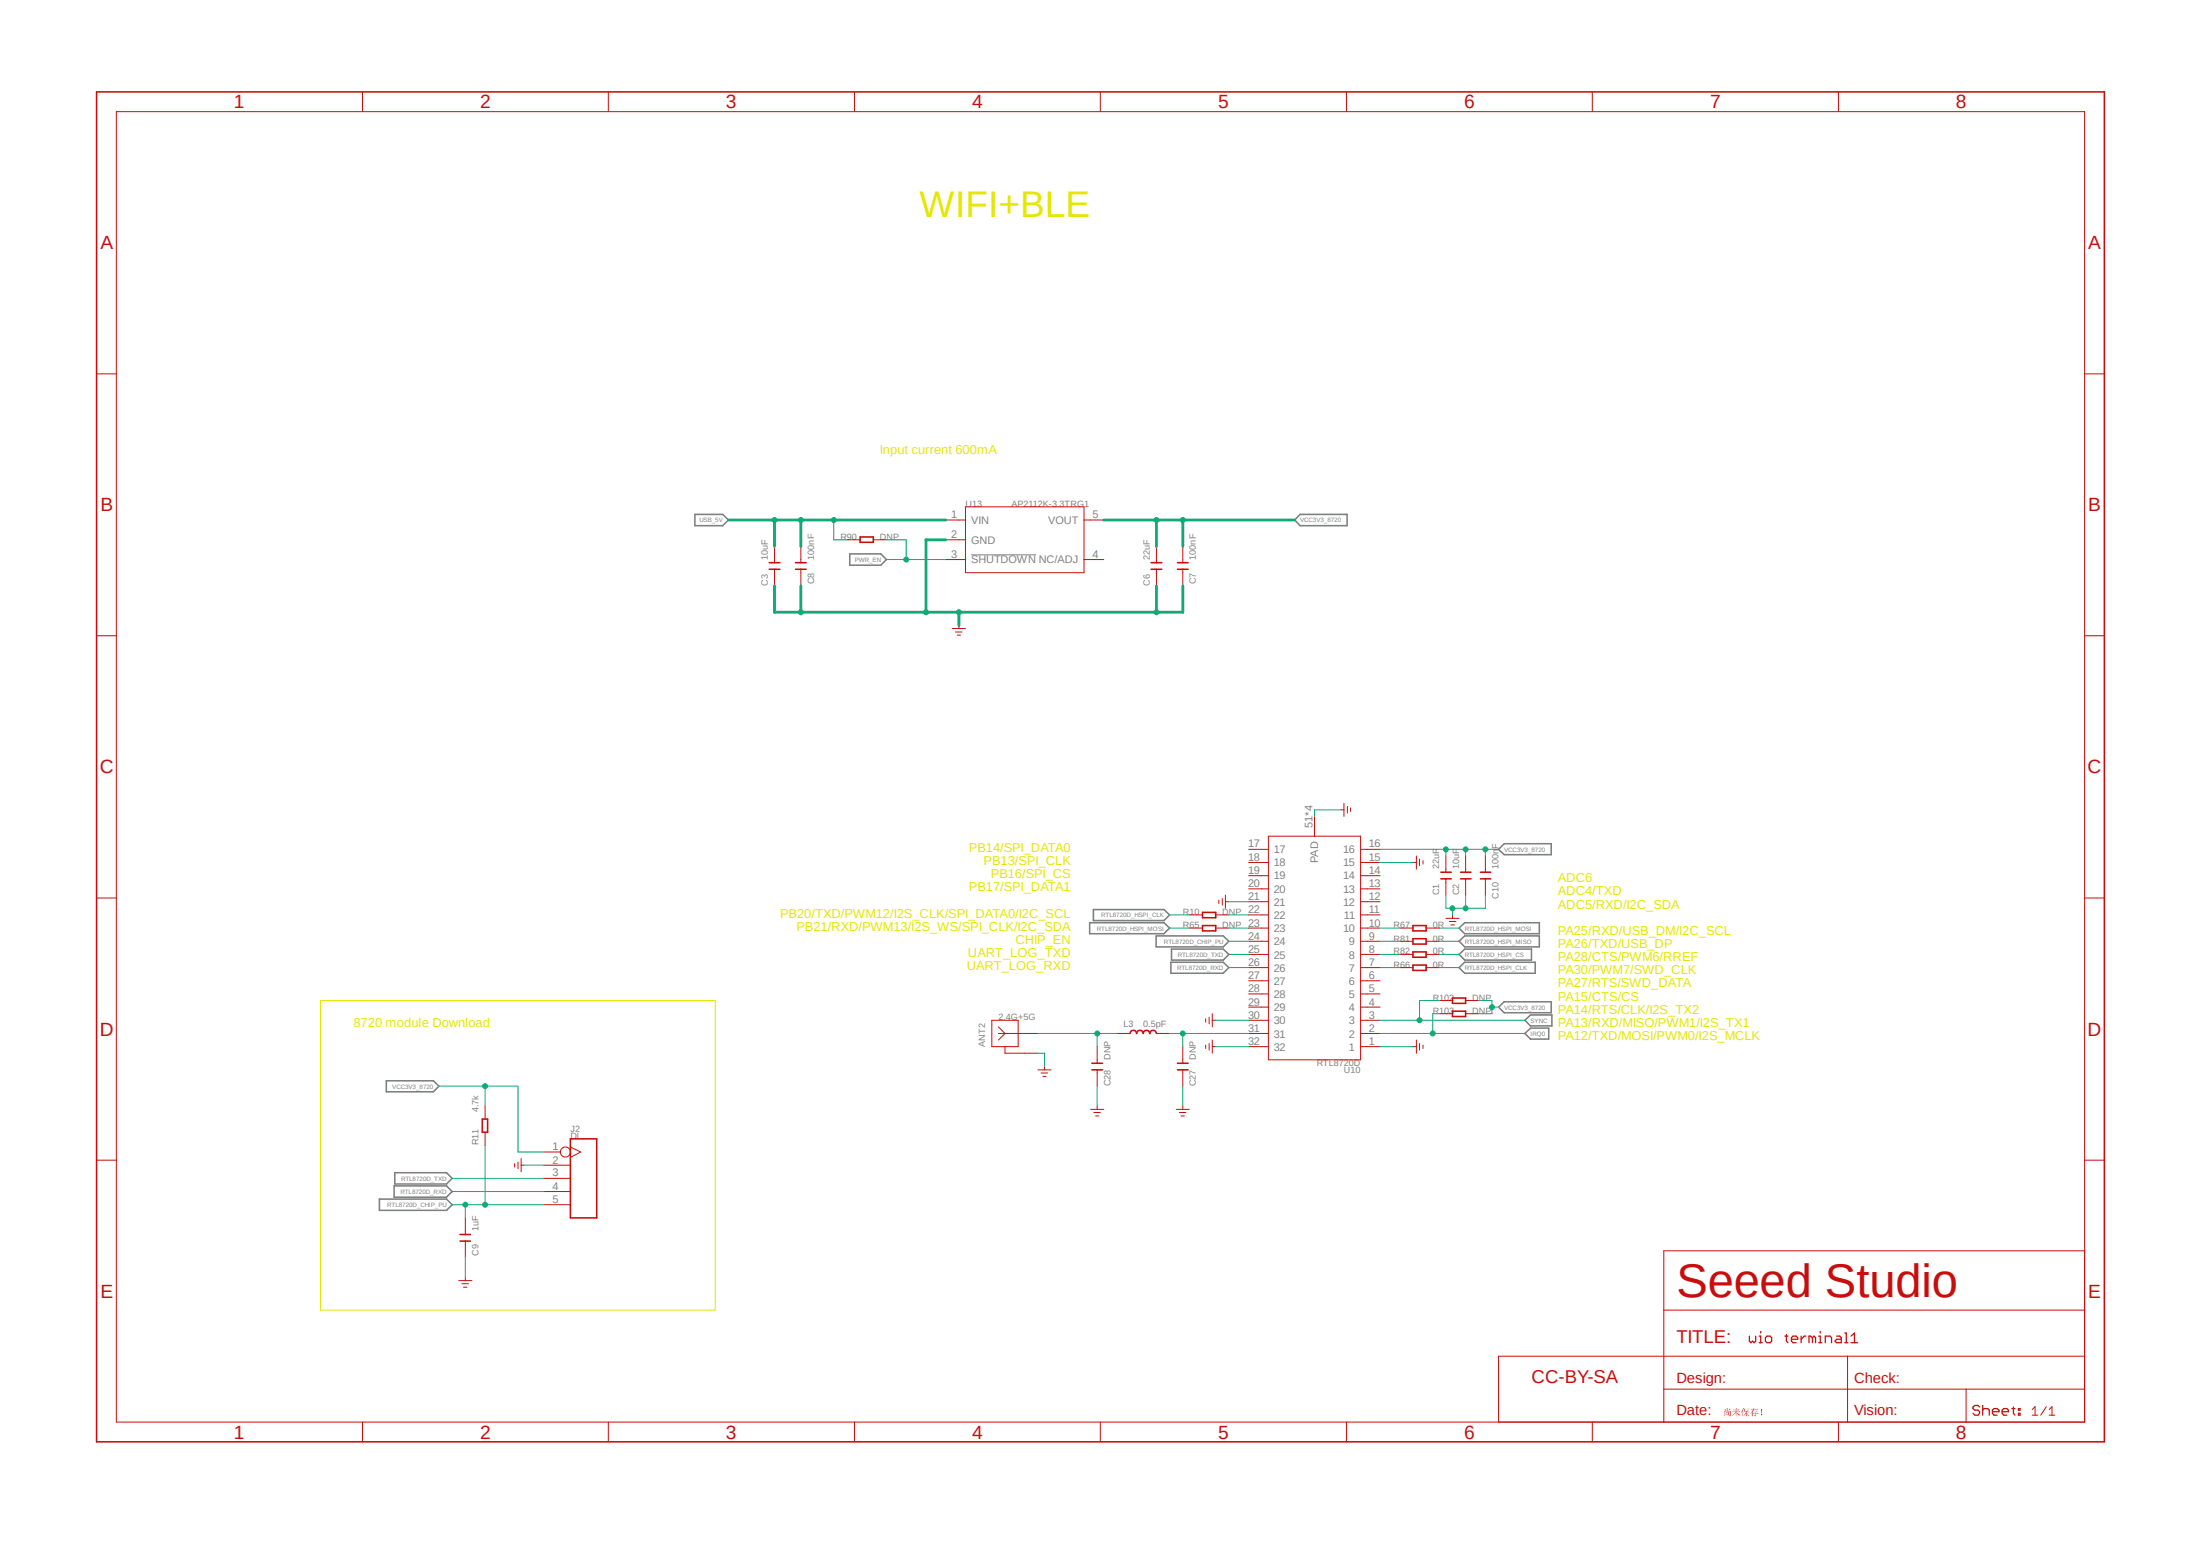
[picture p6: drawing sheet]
<svg xmlns="http://www.w3.org/2000/svg" width="297mm" height="210mm" viewBox="0 0 297 210" stroke-linecap="round" stroke-linejoin="round" font-family="sans-serif">
<path d="M101.3 4.1l94.4 201.6M195.7 4.1l-94.4 201.6" fill="none" stroke="#fff" stroke-width=".14"/>
<path d="M43.3 135h53.3v41.8h-53.3z" fill="none" stroke="#e6e600" stroke-width=".14"/>
<path d="M131.1 74.9h8.8" fill="none" stroke="#808080" stroke-width=".14"/>
<g fill="none" stroke="#808080" stroke-width=".21">
<path d="M93.8 69.4h3.8l.7 .8-.7 .8h-3.8zM114.7 74.8h4.2l.8 .7-.8 .8h-4.2zM175.5 69.4h6.4v1.6h-6.4l-.7-.8zM202.3 114.6l.8-.7h6.3v1.5h-6.3zM147.1 124.5h10l.8 .8-.8 .7h-10zM147.6 122.8h9.5l.8 .7-.8 .7h-9.5zM156.1 126.3h9l.8 .7-.8 .8h-9zM158.1 129.9h7l.8 .7-.8 .8h-7zM158.2 128.1h6.9l.8 .7-.8 .8h-6.9zM197 127l.7-.7h10.1v1.5h-10.1zM197 130.6l.7-.7h9.6v1.5h-9.6zM197 128.8l.7-.7h9.1v1.5h-9.1z"/>
<path d="M197 125.3l.7-.8h10.1v1.5h-10.1zM202.3 135.9l.8-.7h6.3v1.5h-6.3zM205.9 139.5l.7-.7h2.5v1.5h-2.5zM205.9 137.7l.7-.7h2.9v1.5h-2.9zM52.2 145.9h6.3l.8 .7-.8 .8h-6.3zM53.3 158.3h7l.7 .7-.7 .8h-7zM51.2 161.8h9.1l.7 .8-.7 .8h-9.1zM53.2 160.1h7.1l.7 .7-.7 .8h-7.1z"/>
</g>
<g fill="none" stroke="#c90d0c" stroke-width=".14">
<path d="M15.7 15.1h265.7v176.8h-265.7zM48.9 12.4v2.7M82.1 12.4v2.7M115.4 12.4v2.7M148.5 12.4v2.7M181.8 12.4v2.7M215 12.4v2.7M248.2 12.4v2.7M13 50.5h2.7M281.4 50.5h2.7M104.6 73.7v2.2M104.6 76.8v2.3"/>
<path d="M108.1 73.7v2.2M108.1 76.8v2.3M114.3 72.9h1.8M117.9 72.9h1.8M127.7 70.2h2.6M127.7 72.9h2.6M127.7 75.5h2.6M130.3 68.4h16v8.9h-16zM146.3 70.2h2.7M146.3 75.5h2.7M156.1 73.7v2.2M156.1 76.8v2.3"/>
<path d="M159.7 73.7v2.2M159.7 76.8v2.3M13 85.8h2.7M128.6 84.8h1.7M129 85.3h.9M129.2 85.7h.5M129.5 84.4v.4M281.4 85.8h2.7M168.6 120h2.6M168.6 118.2h2.6M168.6 116.4h2.6M168.6 114.6h2.6"/>
<path d="M171.2 112.9h12.5v30.1h-12.5zM177.5 110.2v2.7M183.7 120h2.6M183.7 118.2h2.6M183.7 116.4h2.6M183.7 114.6h2.6M13 121.2h2.7M168.6 139.5h2.6M168.6 137.7h2.6M168.6 135.9h2.6M168.6 134.2h2.6M168.6 132.4h2.6"/>
<path d="M168.6 130.6h2.6M168.6 128.8h2.6M168.6 127h2.6M168.6 125.3h2.6M168.6 123.5h2.6M168.6 121.7h2.6M183.7 139.5h2.6M183.7 137.7h2.6M183.7 135.9h2.6M183.7 134.2h2.6M183.7 132.4h2.6M183.7 130.6h2.6"/>
<path d="M183.7 128.8h2.6M183.7 127h2.6M183.7 125.3h2.6M183.7 123.5h2.6M183.7 121.7h2.6M281.4 121.2h2.7M13 156.6h2.7M65.5 149.3v1.7M65.5 152.8v1.8M69.5 157.1v.4M69.9 156.8v.9M70.4 156.4v1.8"/>
<path d="M70.4 157.3h.4M168.6 141.3h2.6M183.7 141.3h2.6M281.4 156.6h2.7M61.9 172.8h1.8M62.4 173.3h.8M62.6 173.7h.4M62.8 164.4v2.2M62.8 167.5v2.2M62.8 172.4v.4M224.6 176.8h56.8M281.4 168.8h-56.8v23.1"/>
<path d="M48.9 191.9v2.7M82.1 191.9v2.7M115.4 191.9v2.7M148.5 191.9v2.7M181.8 191.9v2.7M215 191.9v2.7M224.5 183h-22.2v8.9M224.6 187.5h56.8M224.6 183h56.8M248.2 191.9v2.7M249.4 183v8.9M265.4 187.5v4.4"/>
<path d="M274.4 190.2l.3-.3v1.1M274.4 191h.7M276.3 189.9l-.8 1.1M276.6 191h.8M276.6 190.2l.4-.3v1.1"/>
</g>
<g fill="none" stroke="#c90d0c" stroke-width=".21">
<path d="M13 12.4h271.1v182.2h-271.1zM103.8 76.8h1.5M103.8 75.9h1.5M107.4 76.8h1.4M107.4 75.9h1.4M116.1 72.5h1.8v.7h-1.8zM155.4 76.8h1.4M155.4 75.9h1.4M159 76.8h1.4M159 75.9h1.4M65.1 151h.7v1.8h-.7zM62.1 166.6h1.4"/>
<path d="M62.1 167.5h1.4"/>
</g>
<g fill="none" stroke="#c90d0c" stroke-width=".17">
<path d="M237.7 179.7v.2M245.7 179.7v.2M249 179.9h.3v1.3M236.2 180.3v.7l.2 .2 .2-.2 .2 .2 .2-.2v-.7M237.5 180.3h.2v.9M237.5 181.2h.4M238.5 180.3h.5l.2 .3v.4l-.2 .2h-.5l-.2-.2v-.4zM241 180.3h.4M241.2 180.1v.9l.2 .2M241.9 180.8h.8v-.2l-.2-.3h-.4l-.2 .3v.4l.2 .2h.4M243.2 180.3v.9M243.8 180.3h-.2l-.4 .5"/>
<path d="M244.7 180.6l-.3-.3h-.2v.9M244.7 180.6v.6M244.7 180.6l.2-.3 .2 .3v.6M245.5 180.3h.2v.9M245.5 181.2h.5M246.4 181.2v-.9h.7l.2 .3v.6M247.9 180.3h.5l.2 .3v.6h-.7l-.2-.2 .2-.2h.7M249 181.2h.5M249.9 181.2h.9M249.9 180.3l.5-.4v1.3M267.3 189.9l-.3-.2h-.4l-.2 .2v.2l.2 .2h.4l.3 .2v.3l-.3 .2h-.4l-.2-.2M267.7 189.7v1.3"/>
<path d="M267.7 190.3l.2-.2h.5l.2 .2v.7M269 190.5h.9v-.2l-.3-.2h-.4l-.2 .2v.5l.2 .2h.4M270.3 190.5h.8v-.2l-.2-.2h-.4l-.2 .2v.5l.2 .2h.4M271.6 190.1h.4M271.8 189.9v.9l.2 .2M272.5 190.1h.2v.2h-.2zM272.5 190.8h.2v.2h-.2z"/>
</g>
<path d="M232.8 190.2h.2v.2zM233 190.6h.4v.4l-.4-.1v.1zM233 190.7v.2h.3v-.2zM233.1 190l.2 .1-.1 .4h.1l.2-.4 .1 .1-.3 .3h.4l-.1 .6-.1 .1-.2-.1 .2-.1 .1-.5h-.8l-.1 .7v-.8l.4 .1zM234 190.3h.4v-.3l.1 .1-.1 .2 .3-.1 .1 .1h-.4v.2h.4l.1 .1h-.5l.5 .4a.52 .52 0 0 1-.5-.4v.6v-.6l-.6 .5 .5-.5-.5-.1h.6v-.2zM235.5 190.1l.6 .1-.1 .3h-.2v.2h.3v-.1l.1 .1h-.4l.4 .4h-.1l-.3-.4v.4l-.1 .1v-.5l-.4 .4 .4-.4h-.4h.4v-.2h-.2zM235.6 190.2v.3h.4v-.3zM235.3 190l.2 .1-.2 .3-.1 .8v-.7l-.2 .1zM236.3 190.2h.4l.1-.2 .1 .1-.1 .1h.5h.1h-.6a.91 .91 0 0 0-.2 .9l-.1 .1v-.6l-.2 .2 .4-.6zM236.7 190.4h.5l.1 .1-.3 .1v.2l.3-.1 .1 .1h-.4l-.1 .4-.1-.1 .2-.1v-.2h-.4h.4v-.3l.2-.1zM237.7 190.9a.1 .1 0 0 1 .2 0 .1 .1 0 0 1-.2 0zM237.8 190.2l.1 .1-.1 .5z" fill="#c90d0c"/>
<g fill="none" stroke="#c90d0c" stroke-width=".14">
<path d="M181 109.3h.4M181.4 108.4v1.8M181.9 108.8v.9M182.3 109.1v.4M190.8 116.4h.4M191.2 115.5v1.8M191.6 116v.8M192.1 116.2v.4M195.2 115.5v2.2M195.2 118.6v2.2M197.9 115.5v2.2M197.9 118.6v2.2"/>
<path d="M200.5 115.5v2.2M200.5 118.6v2.2M133.9 137.7h3.6v3.6h-3.6zM134.8 139.5h5.3M134.8 138.6l.9 .9-.9 .9M150.8 139.5h1.8M156.1 139.5h1.8M160.6 123.5h1.7M160.6 125.3h1.7M162.8 137.5v.5M163.2 137.3v.9M163.7 136.8v1.8"/>
<path d="M163.7 137.7h.4M164.1 123.5h1.8M164.1 125.3h1.8M164.5 121.5v.5M165 121.3v.9M165.4 120.8v1.8M165.4 121.7h.5M189 125.3h1.8M189 130.6h1.8M189 127h1.8M189 128.8h1.8M192.5 125.3h1.8"/>
<path d="M192.5 130.6h1.8M192.5 127h1.8M192.5 128.8h1.8M194.3 135h1.8M194.3 136.8h1.8M195.2 124h1.8M195.7 124.4h.9M195.9 124.8h.4M196.1 123.5v.5M197.9 135h1.7M197.9 136.8h1.7M73.4 155.5h2.2"/>
<path d="M73.4 157.3h3.6M73.4 159h3.6M77 154.8l1.4 .7-1.4 .7M135.7 141.3v.9h4.4M140.1 144.4h1.8M140.5 144.8h.9M140.8 145.3h.4M141 143.9v.5M147.2 149.7h1.8M147.7 150.2h.8M147.9 150.6h.4M148.1 141.3v2.2"/>
<path d="M148.1 144.4v2.2M148.1 149.3v.4M158.8 149.7h1.8M159.2 150.2h.9M159.4 150.6h.5M159.7 141.3v2.2M159.7 144.4v2.2M159.7 149.3v.4M162.8 141.1v.4M163.2 140.8v.9M163.7 141.3h.4M163.7 140.4v1.8"/>
<path d="M190.8 141.3h.4M191.2 140.4v1.8M191.6 140.8v.9M192.1 141.1v.4M73.4 160.8h3.6M73.4 162.6h3.6"/>
<circle cx="76.3" cy="155.5" r=".68"/>
</g>
<g fill="none" stroke="#c90d0c" stroke-width=".21">
<path d="M194.5 118.6h1.4M194.5 117.7h1.4M197.2 118.6h1.4M197.2 117.7h1.4M199.9 118.6h1.4M199.9 117.7h1.4M152.6 139.5v-.2a.46 .46 0 0 1 .5-.2 .46 .46 0 0 1 .4 .4v-.2a.46 .46 0 0 1 .5-.2 .46 .46 0 0 1 .3 .4l.1-.2a.46 .46 0 0 1 .5-.2 .46 .46 0 0 1 .3 .4l.1-.2a.46 .46 0 0 1 .5-.2 .46 .46 0 0 1 .3 .4M162.3 123.1h1.8v.8h-1.8zM162.3 124.9h1.8v.7h-1.8zM190.8 124.9h1.7v.7h-1.7zM190.8 130.3h1.7v.7h-1.7zM190.8 126.7h1.7v.7h-1.7z"/>
<path d="M190.8 128.5h1.7v.7h-1.7zM196.1 134.7h1.8v.7h-1.8zM196.1 136.5h1.8v.7h-1.8zM77 153.7h3.6v10.7h-3.6zM147.4 144.4h1.4M147.4 143.5h1.4M159 144.4h1.4M159 143.5h1.4"/>
</g>
<path d="M98.3 70.2h9.8M104.6 70.2v3.5" fill="none" stroke="#0dab76" stroke-width=".38"/>
<circle cx="104.6" cy="70.2" r=".33" fill="#0dab76"/>
<circle cx="104.6" cy="70.2" r=".33" fill="none" stroke="#0dab76" stroke-width=".14"/>
<path d="M108.1 70.2v3.5" fill="none" stroke="#0dab76" stroke-width=".38"/>
<circle cx="108.1" cy="70.2" r=".33" fill="#0dab76"/>
<g fill="none" stroke="#0dab76" stroke-width=".14">
<path d="M112.6 70.2v2.7h1.7"/>
<circle cx="108.1" cy="70.2" r=".33"/>
</g>
<path d="M108.1 70.2h19.6" fill="none" stroke="#0dab76" stroke-width=".38"/>
<circle cx="112.6" cy="70.2" r=".33" fill="#0dab76"/>
<circle cx="112.6" cy="70.2" r=".33" fill="none" stroke="#0dab76" stroke-width=".14"/>
<path d="M104.6 79.1v3.5h55.1v-3.5M156.1 79.1v3.5" fill="none" stroke="#0dab76" stroke-width=".38"/>
<circle cx="156.1" cy="82.6" r=".33" fill="#0dab76"/>
<circle cx="156.1" cy="82.6" r=".33" fill="none" stroke="#0dab76" stroke-width=".14"/>
<path d="M129.5 82.6v1.8" fill="none" stroke="#0dab76" stroke-width=".38"/>
<circle cx="129.5" cy="82.6" r=".33" fill="#0dab76"/>
<circle cx="129.5" cy="82.6" r=".33" fill="none" stroke="#0dab76" stroke-width=".14"/>
<path d="M108.1 79.1v3.5" fill="none" stroke="#0dab76" stroke-width=".38"/>
<circle cx="108.1" cy="82.6" r=".33" fill="#0dab76"/>
<circle cx="108.1" cy="82.6" r=".33" fill="none" stroke="#0dab76" stroke-width=".14"/>
<path d="M127.7 72.9h-2.7v9.7" fill="none" stroke="#0dab76" stroke-width=".38"/>
<circle cx="125" cy="82.6" r=".33" fill="#0dab76"/>
<g fill="none" stroke="#0dab76" stroke-width=".14">
<path d="M181 109.3h-3.5v.9M186.3 116.4h4.5M164.1 137.7h4.5M165.9 121.7h2.7M195.2 120.8v1.8h.9M197.9 120.8v1.8h2.6v-1.8M70.8 157.3h2.6M140.1 142.2h.9v1.7M148.1 146.6v2.7M159.7 146.6v2.7M164.1 141.3h4.5M186.3 141.3h4.5"/>
<path d="M62.8 169.7v2.7"/>
<circle cx="125" cy="82.6" r=".33"/>
</g>
<circle cx="197.9" cy="122.6" r=".33" fill="#0dab76"/>
<g fill="none" stroke="#0dab76" stroke-width=".14">
<path d="M197.9 122.6h-1.8v.9"/>
<circle cx="197.9" cy="122.6" r=".33"/>
</g>
<circle cx="196.1" cy="122.6" r=".33" fill="#0dab76"/>
<g fill="none" stroke="#0dab76" stroke-width=".14">
<path d="M65.5 154.6v8M61 162.6h12.4"/>
<circle cx="196.1" cy="122.6" r=".33"/>
</g>
<circle cx="65.5" cy="162.6" r=".33" fill="#0dab76"/>
<g fill="none" stroke="#0dab76" stroke-width=".14">
<path d="M62.8 162.6v1.8"/>
<circle cx="65.5" cy="162.6" r=".33"/>
</g>
<circle cx="62.8" cy="162.6" r=".33" fill="#0dab76"/>
<g fill="none" stroke="#0dab76" stroke-width=".14">
<path d="M157.9 123.5h2.7M165.9 127h2.7M165.9 130.6h2.7M165.9 128.8h2.7M194.3 130.6h2.7M194.3 136.8h-.9v2.7h-7.1M61 159h12.4M61 160.8h12.4"/>
<circle cx="62.8" cy="162.6" r=".33"/>
</g>
<circle cx="193.4" cy="139.5" r=".33" fill="#0dab76"/>
<g fill="none" stroke="#0dab76" stroke-width=".14">
<path d="M119.7 75.5h8M119.7 72.9h2.6v2.6M193.4 139.5h12.5"/>
<circle cx="193.4" cy="139.5" r=".33"/>
</g>
<circle cx="122.3" cy="75.5" r=".33" fill="#0dab76"/>
<g fill="none" stroke="#0dab76" stroke-width=".14">
<path d="M157.9 125.3h2.7M157.9 139.5h10.7M159.7 139.5v1.8M194.3 127h2.7M194.3 125.3h2.7"/>
<circle cx="122.3" cy="75.5" r=".33"/>
</g>
<circle cx="159.7" cy="139.5" r=".33" fill="#0dab76"/>
<circle cx="159.7" cy="139.5" r=".33" fill="none" stroke="#0dab76" stroke-width=".14"/>
<path d="M149 70.2h10.7v3.5M156.1 70.2v3.5" fill="none" stroke="#0dab76" stroke-width=".38"/>
<circle cx="156.1" cy="70.2" r=".33" fill="#0dab76"/>
<circle cx="156.1" cy="70.2" r=".33" fill="none" stroke="#0dab76" stroke-width=".14"/>
<circle cx="159.7" cy="70.2" r=".33" fill="#0dab76"/>
<g fill="none" stroke="#0dab76" stroke-width=".14">
<path d="M186.3 114.6h16M195.2 114.6v.9"/>
<circle cx="159.7" cy="70.2" r=".33"/>
</g>
<path d="M159.7 70.2h15.1" fill="none" stroke="#0dab76" stroke-width=".38"/>
<circle cx="195.2" cy="114.6" r=".33" fill="#0dab76"/>
<g fill="none" stroke="#0dab76" stroke-width=".14">
<path d="M197.9 114.6v.9"/>
<circle cx="195.2" cy="114.6" r=".33"/>
</g>
<circle cx="197.9" cy="114.6" r=".33" fill="#0dab76"/>
<g fill="none" stroke="#0dab76" stroke-width=".14">
<path d="M200.5 114.6v.9"/>
<circle cx="197.9" cy="114.6" r=".33"/>
</g>
<circle cx="200.5" cy="114.6" r=".33" fill="#0dab76"/>
<g fill="none" stroke="#0dab76" stroke-width=".14">
<path d="M65.5 149.3v-2.7h4.4v8.9h3.5"/>
<circle cx="200.5" cy="114.6" r=".33"/>
</g>
<circle cx="65.5" cy="146.6" r=".33" fill="#0dab76"/>
<g fill="none" stroke="#0dab76" stroke-width=".14">
<path d="M199.6 135h1.8v1.8h-1.8M201.4 135.9h.9M59.3 146.6h6.2"/>
<circle cx="65.5" cy="146.6" r=".33"/>
</g>
<circle cx="201.4" cy="135.9" r=".33" fill="#0dab76"/>
<g fill="none" stroke="#0dab76" stroke-width=".14">
<path d="M140.1 139.5h10.7M148.1 139.5v1.8"/>
<circle cx="201.4" cy="135.9" r=".33"/>
</g>
<circle cx="148.1" cy="139.5" r=".33" fill="#0dab76"/>
<g fill="none" stroke="#0dab76" stroke-width=".14">
<path d="M165.9 125.3h2.7M165.9 123.5h2.7M186.3 128.8h2.7M186.3 125.3h2.7M186.3 130.6h2.7M186.3 127h2.7M186.3 137.7h19.6M194.3 128.8h2.7M194.3 135h-2.7v2.7"/>
<circle cx="148.1" cy="139.5" r=".33"/>
</g>
<circle cx="191.6" cy="137.7" r=".33" fill="#0dab76"/>
<circle cx="191.6" cy="137.7" r=".33" fill="none" stroke="#0dab76" stroke-width=".14"/>
<text font-size="6.3" fill="#c90d0c" x="226.3" y="175">Seeed Studio</text>
<text font-size="5" fill="#e6e600" x="124.1" y="29.3">WIFI+BLE</text>
<g font-size="2.6" fill="#c90d0c">
<text x="31.6" y="14.6">1</text>
<text x="64.8" y="14.6">2</text>
<text x="98" y="14.6">3</text>
<text x="131.2" y="14.6">4</text>
<text x="164.5" y="14.6">5</text>
<text x="197.7" y="14.6">6</text>
<text x="230.9" y="14.6">7</text>
<text x="264.1" y="14.6">8</text>
<text x="13.5" y="33.7">A</text>
<text x="281.9" y="33.7">A</text>
<text x="13.5" y="69">B</text>
<text x="281.9" y="69">B</text>
<text x="13.5" y="104.4">C</text>
<text x="281.8" y="104.4">C</text>
<text x="13.5" y="139.8">D</text>
<text x="281.8" y="139.8">D</text>
<text x="13.5" y="175.1">E</text>
<text x="281.9" y="175.1">E</text>
<text x="31.6" y="194.2">1</text>
<text x="64.8" y="194.2">2</text>
<text x="98" y="194.2">3</text>
<text x="131.2" y="194.2">4</text>
<text x="164.5" y="194.2">5</text>
<text x="197.7" y="194.2">6</text>
<text x="230.9" y="194.2">7</text>
<text x="264.1" y="194.2">8</text>
</g>
<g font-size="2.5" fill="#c90d0c">
<text x="226.3" y="181.3">TITLE:</text>
<text x="206.8" y="186.6">CC-BY-SA</text>
</g>
<g font-size="2" fill="#c90d0c">
<text x="226.3" y="186.6">Design:</text>
<text x="226.3" y="191.1">Date:</text>
<text x="250.3" y="186.6">Check:</text>
<text x="250.3" y="191.1">Vision:</text>
</g>
<g font-size="1.7" fill="#e6e600">
<text x="118.8" y="61.3">Input current 600mA</text>
<text x="130.8" y="115">PB14/SPI_DATA0</text>
<text x="132.8" y="116.8">PB13/SPI_CLK</text>
<text x="133.8" y="118.5">PB16/SPI_CS</text>
<text x="210.3" y="119.1">ADC6</text>
<text x="105.3" y="123.9">PB20/TXD/PWM12/I2S_CLK/SPI_DATA0/I2C_SCL</text>
<text x="107.5" y="125.6">PB21/RXD/PWM13/I2S_WS/SPI_CLK/I2C_SDA</text>
<text x="130.8" y="120.3">PB17/SPI_DATA1</text>
<text x="210.3" y="120.9">ADC4/TXD</text>
<text x="210.3" y="122.6">ADC5/RXD/I2C_SDA</text>
<text x="130.5" y="130.9">UART_LOG_RXD</text>
<text x="130.7" y="129.2">UART_LOG_TXD</text>
<text x="137.1" y="127.4">CHIP_EN</text>
<text x="210.3" y="129.7">PA28/CTS/PWM6/RREF</text>
<text x="210.3" y="126.2">PA25/RXD/USB_DM/I2C_SCL</text>
<text x="210.3" y="127.9">PA26/TXD/USB_DP</text>
<text x="210.3" y="131.5">PA30/PWM7/SWD_CLK</text>
<text x="210.3" y="133.3">PA27/RTS/SWD_DATA</text>
<text x="210.3" y="135">PA15/CTS/CS</text>
<text x="210.3" y="136.8">PA14/RTS/CLK/I2S_TX2</text>
<text x="47.7" y="138.6">8720 module Download</text>
<text x="210.3" y="138.6">PA13/RXD/MISO/PWM1/I2S_TX1</text>
<text x="210.3" y="140.4">PA12/TXD/MOSI/PWM0/I2S_MCLK</text>
</g>
<g font-size="1.5" fill="#808080">
<text x="128.4" y="69.9">1</text>
<text x="131.1" y="70.7">VIN</text>
<text x="141.5" y="70.7">VOUT</text>
<text x="147.5" y="69.9">5</text>
<text x="128.4" y="72.6">2</text>
<text x="128.4" y="75.3">3</text>
<text x="131.1" y="73.4">GND</text>
<text x="131.1" y="76">SHUTDOWN NC/ADJ</text>
<text x="147.5" y="75.3">4</text>
<text x="177.2" y="111.7" transform="rotate(-90 177.2 111.7)">51*4</text>
<text x="168.5" y="114.4">17</text>
<text x="168.5" y="116.2">18</text>
<text x="168.5" y="117.9">19</text>
<text x="168.5" y="119.7">20</text>
<text x="172" y="115.1">17</text>
<text x="172" y="116.9">18</text>
<text x="172" y="118.7">19</text>
<text x="178" y="116.5" transform="rotate(-90 178 116.5)">PAD</text>
<text x="181.3" y="118.7">14</text>
<text x="181.3" y="116.9">15</text>
<text x="181.3" y="115.1">16</text>
<text x="184.8" y="119.7">13</text>
<text x="184.8" y="117.9">14</text>
<text x="184.8" y="116.2">15</text>
<text x="184.8" y="114.4">16</text>
<text x="168.5" y="121.5">21</text>
<text x="168.5" y="123.3">22</text>
<text x="168.5" y="125.1">23</text>
<text x="172" y="120.5">20</text>
<text x="172" y="122.3">21</text>
<text x="172" y="124">22</text>
<text x="172" y="125.8">23</text>
<text x="181.3" y="125.8">10</text>
<text x="181.3" y="122.3">12</text>
<text x="181.3" y="120.5">13</text>
<text x="181.4" y="124">11</text>
<text x="184.8" y="125.1">10</text>
<text x="184.8" y="123.3">11</text>
<text x="184.8" y="121.5">12</text>
<text x="168.5" y="126.8">24</text>
<text x="168.5" y="128.6">25</text>
<text x="168.5" y="130.4">26</text>
<text x="172" y="127.6">24</text>
<text x="172" y="129.4">25</text>
<text x="172" y="131.1">26</text>
<text x="182.1" y="131.1">7</text>
<text x="182.1" y="129.4">8</text>
<text x="182.1" y="127.6">9</text>
<text x="184.8" y="130.4">7</text>
<text x="184.8" y="128.6">8</text>
<text x="184.8" y="126.8">9</text>
<text x="168.5" y="132.2">27</text>
<text x="168.5" y="133.9">28</text>
<text x="168.5" y="135.7">29</text>
<text x="168.5" y="137.5">30</text>
<text x="172" y="132.9">27</text>
<text x="172" y="134.7">28</text>
<text x="172" y="136.5">29</text>
<text x="182.1" y="136.5">4</text>
<text x="182.1" y="134.7">5</text>
<text x="182.1" y="132.9">6</text>
<text x="184.8" y="137.5">3</text>
<text x="184.8" y="135.7">4</text>
<text x="184.8" y="133.9">5</text>
<text x="184.8" y="132.2">6</text>
<text x="168.5" y="139.3">31</text>
<text x="168.5" y="141.1">32</text>
<text x="172" y="138.3">30</text>
<text x="172" y="140">31</text>
<text x="172" y="141.8">32</text>
<text x="182.1" y="141.8">1</text>
<text x="182.1" y="140">2</text>
<text x="182.1" y="138.3">3</text>
<text x="184.8" y="141.1">1</text>
<text x="184.8" y="139.3">2</text>
<text x="74.6" y="155.3">1</text>
<text x="74.6" y="157.1">2</text>
<text x="74.6" y="158.8">3</text>
<text x="74.6" y="160.6">4</text>
<text x="74.6" y="162.3">5</text>
</g>
<g font-size="1.2" fill="#808080">
<text x="130.3" y="68.4">U13</text>
<text x="136.6" y="68.4">AP2112K-3.3TRG1</text>
<text x="103.7" y="75.5" transform="rotate(-90 103.7 75.5)">10uF</text>
<text x="109.9" y="75.5" transform="rotate(-90 109.9 75.5)">100nF</text>
<text x="113.5" y="72.9">R90</text>
<text x="118.8" y="72.9">DNP</text>
<text x="155.2" y="75.5" transform="rotate(-90 155.2 75.5)">22uF</text>
<text x="161.5" y="75.5" transform="rotate(-90 161.5 75.5)">100nF</text>
<text x="103.7" y="79.1" transform="rotate(-90 103.7 79.1)">C3</text>
<text x="109.9" y="78.9" transform="rotate(-90 109.9 78.9)">C8</text>
<text x="155.2" y="79.1" transform="rotate(-90 155.2 79.1)">C6</text>
<text x="161.5" y="78.9" transform="rotate(-90 161.5 78.9)">C7</text>
<text x="194.3" y="117.3" transform="rotate(-90 194.3 117.3)">22uF</text>
<text x="197" y="117.3" transform="rotate(-90 197 117.3)">10uF</text>
<text x="202.3" y="117.3" transform="rotate(-90 202.3 117.3)">100nF</text>
<text x="159.7" y="123.5">R10</text>
<text x="159.7" y="125.3">R65</text>
<text x="165" y="123.5">DNP</text>
<text x="165" y="125.3">DNP</text>
<text x="188.1" y="125.3">R67</text>
<text x="193.4" y="125.3">0R</text>
<text x="194.3" y="120.9" transform="rotate(-90 194.3 120.9)">C1</text>
<text x="197" y="120.9" transform="rotate(-90 197 120.9)">C2</text>
<text x="202.3" y="121.3" transform="rotate(-90 202.3 121.3)">C10</text>
<text x="188.1" y="130.6">R66</text>
<text x="188.1" y="127.1">R81</text>
<text x="188.1" y="128.8">R82</text>
<text x="193.4" y="130.6">0R</text>
<text x="193.4" y="127.1">0R</text>
<text x="193.4" y="128.8">0R</text>
<text x="134.8" y="137.7">2.4G+5G</text>
<text x="193.4" y="135">R102</text>
<text x="193.4" y="136.8">R103</text>
<text x="198.8" y="135">DNP</text>
<text x="198.8" y="136.8">DNP</text>
<text x="133" y="141.3" transform="rotate(-90 133 141.3)">ANT2</text>
<text x="149.9" y="143" transform="rotate(-90 149.9 143)">DNP</text>
<text x="151.7" y="138.6">L3</text>
<text x="154.3" y="138.6">0.5pF</text>
<text x="161.5" y="143" transform="rotate(-90 161.5 143)">DNP</text>
<text x="177.8" y="143.9">RTL8720D</text>
<text x="149.9" y="146.6" transform="rotate(-90 149.9 146.6)">C28</text>
<text x="161.5" y="146.6" transform="rotate(-90 161.5 146.6)">C27</text>
<text x="181.4" y="144.8">U10</text>
<text x="64.6" y="154.6" transform="rotate(-90 64.6 154.6)">R11</text>
<text x="64.6" y="150.2" transform="rotate(-90 64.6 150.2)">4.7k</text>
<text x="77" y="153.7">DL</text>
<text x="77" y="152.8">J2</text>
<text x="64.6" y="166.2" transform="rotate(-90 64.6 166.2)">1uF</text>
<text x="64.6" y="169.5" transform="rotate(-90 64.6 169.5)">C9</text>
</g>
<g font-size=".8" fill="#808080">
<text x="94.4" y="70.5">USB_5V</text>
<text x="175.5" y="70.5">VCC3V3_8720</text>
<text x="115.4" y="75.8">PWR_EN</text>
<text x="203.1" y="114.9">VCC3V3_8720</text>
<text x="148.1" y="125.6">RTL8720D_HSPI_MOSI</text>
<text x="148.7" y="123.8">RTL8720D_HSPI_CLK</text>
<text x="197.7" y="125.6">RTL8720D_HSPI_MOSI</text>
<text x="157.1" y="127.4">RTL8720D_CHIP_PU</text>
<text x="158.9" y="130.9">RTL8720D_RXD</text>
<text x="159" y="129.2">RTL8720D_TXD</text>
<text x="197.7" y="130.9">RTL8720D_HSPI_CLK</text>
<text x="197.7" y="127.4">RTL8720D_HSPI_MISO</text>
<text x="197.7" y="129.2">RTL8720D_HSPI_CS</text>
<text x="203.1" y="136.3">VCC3V3_8720</text>
<text x="206.6" y="139.8">IRQ0</text>
<text x="206.6" y="138">SYNC</text>
<text x="53" y="146.9">VCC3V3_8720</text>
<text x="54.1" y="161.2">RTL8720D_RXD</text>
<text x="54.1" y="159.4">RTL8720D_TXD</text>
<text x="52.3" y="162.9">RTL8720D_CHIP_PU</text>
</g>
</svg>
